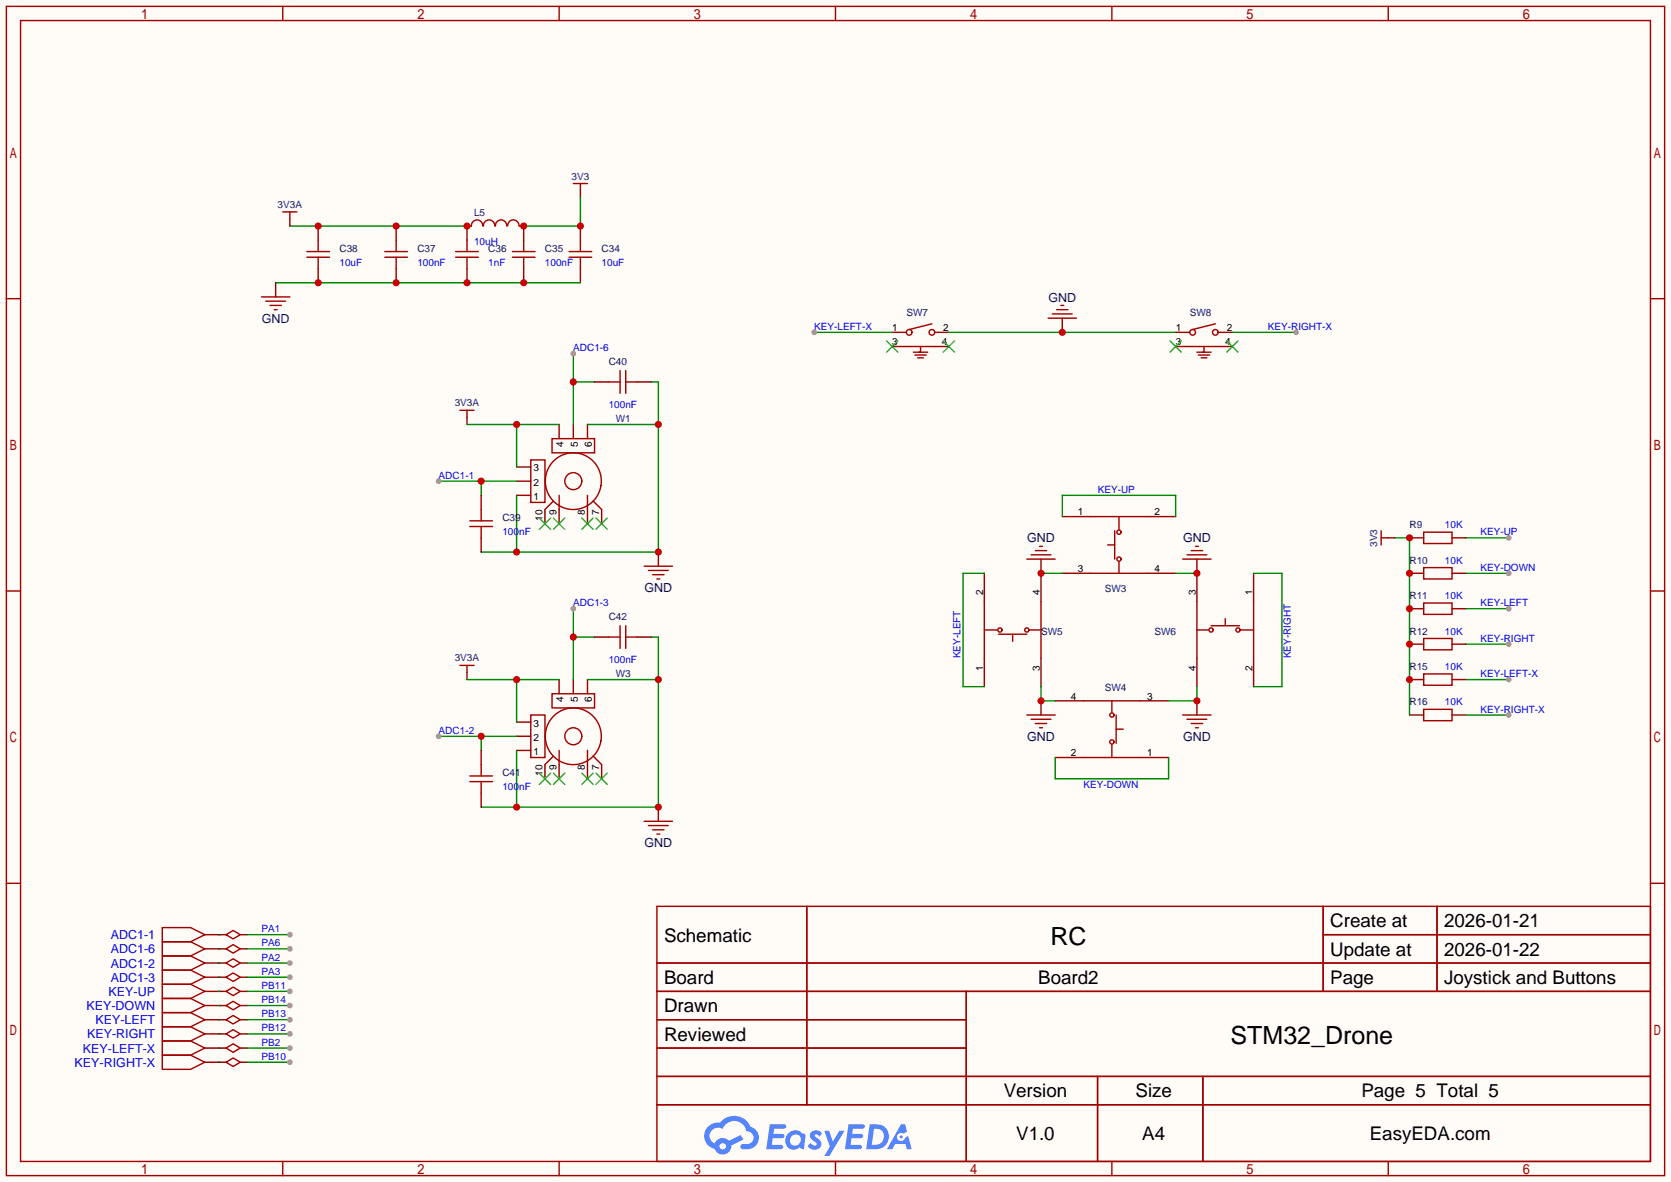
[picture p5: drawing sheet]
<svg xmlns="http://www.w3.org/2000/svg" width="299mm" height="212mm" viewBox="0 0 299 212" stroke-linecap="round" stroke-linejoin="round" font-family="sans-serif">
<path d="M0 0h299.5v211.8h-299.5z" fill="#fffcf7"/>
<g fill="none" stroke="#a10000" stroke-width=".25">
<path d="M1.1 1.1h297.2v209.6h-297.2zM3.7 3.7h292.1v204.5h-292.1zM50.7 1.1v2.6M100.2 1.1v2.6M149.7 1.1v2.6M199.3 1.1v2.6M248.8 1.1v2.6M1.1 53.5h2.6M295.8 53.5h2.5M1.1 105.9h2.6M295.8 105.9h2.5M1.1 158.3h2.6"/>
<path d="M295.8 158.3h2.5M117.7 162.4h178.1v45.8h-178.1zM117.7 172.6h178.1M117.7 177.7h178.1M144.6 162.4v35.6M173.2 177.7v30.5M237.1 162.4v15.3M237.1 167.5h58.7M257.5 162.4v15.3M117.7 182.8h55.5M117.7 192.9h178.1M117.7 187.8h55.5"/>
<path d="M117.7 198h178.1M196.7 192.9v15.3M215.6 192.9v15.3M50.7 208.2v2.5M100.2 208.2v2.5M149.7 208.2v2.5M199.3 208.2v2.5M248.8 208.2v2.5"/>
</g>
<g fill="#5487ff">
<path d="M145.5 202.8a1.3 1.3 0 0 1 1.8 .3l-.4 .6a.54 .54 0 0 0-.9-.2l.1 .2a1.58 1.58 0 0 1 1.1 1.6 1.43 1.43 0 0 1-2.5 .1l.5-.6a.64 .64 0 0 0 .5 .5 .64 .64 0 0 0 .7-.3l-.2-.2a1.6 1.6 0 0 1-1-1.6z"/>
<path d="M147.7 202.7h.9l.7 1.9 1.1-1.9h.9l-2.7 4.5h-.9l1-1.7z"/>
<path d="M138 201.5h1.6a1.31 1.31 0 0 1 1.2 .2 .4 .4 0 0 1-.3 .6h-1.8l-.1 .9h1.6a.4 .4 0 0 1 .4 .4 .4 .4 0 0 1-.4 .4h-1.7l-.2 1.2h.8a1.23 1.23 0 0 1 1.2 .2 .39 .39 0 0 1-.3 .6h-2.7z"/>
<path d="M152.1 201.5h1.6a1.32 1.32 0 0 1 1.3 .2 .39 .39 0 0 1-.4 .6h-1.7l-.2 .9h1.7a.4 .4 0 0 1 .3 .4 .4 .4 0 0 1-.4 .4h-1.7l-.2 1.2h.8a1.23 1.23 0 0 1 1.2 .2 .39 .39 0 0 1-.3 .6h-2.7z"/>
<path d="M161.5 201.5h.7l.4 1.3-.7 .4a.75 .75 0 0 0-1.1 .3 .75 .75 0 0 0 .5 1 .75 .75 0 0 0 .9-.6l.6-.3 .6 2.4h-.9l-.2-1h-1.9l-.5 1h-.9z"/>
<path d="M155.9 201.5l-.7 4.5h1.5a2.27 2.27 0 0 0 2.6-2.3 2.27 2.27 0 0 0-2.7-2.2zM156.6 202.3a1.5 1.5 0 0 1 1.8 1.5 1.5 1.5 0 0 1-1.9 1.4h-.3z"/>
<path d="M141.3 203.1a1.62 1.62 0 0 0-.4 2.1 1.62 1.62 0 0 0 2 .7l.4-.3 .3 .3 .5 .1 .3-2.5-.2-.3h-.4a1.58 1.58 0 0 0-2.5-.1zM141.9 203.6a.98 .98 0 0 1 1.5 .2 .98 .98 0 0 1-.6 1.5 .94 .94 0 0 1-1.2-.4 .94 .94 0 0 1 .3-1.3z"/>
<path d="M126.9 201.9a2.37 2.37 0 0 0 1.2 4 1.54 1.54 0 0 0 1.7 1 1.54 1.54 0 0 0 1.3-1.6l2.1-1.1-.5-.8-2 1.1a1.57 1.57 0 0 0-2.6 .4 1.5 1.5 0 0 1-.8-2.1 1.5 1.5 0 0 1 2.2-.5 2.23 2.23 0 0 1 2.3-1.4 2.23 2.23 0 0 1 2 1.8 1.16 1.16 0 0 1 1.2 1.1 1.16 1.16 0 0 1-1 1.3h-.7a.47 .47 0 0 0-.6 .3 .47 .47 0 0 0 .4 .6 2.23 2.23 0 0 0 2.3-.7 2.23 2.23 0 0 0 .4-2.3 2.16 2.16 0 0 0-1.3-1.1 3.2 3.2 0 0 0-5.4-.7l-1.2 .1zM129 205.4a.58 .58 0 0 1 1.1 0 .58 .58 0 0 1-1.1 0z"/>
<circle cx="161.5" cy="203.8" r=".28"/>
</g>
<g fill="none" stroke="#a10000" stroke-width=".25">
<path d="M98.9 78.6h7.7v2.6h-7.7zM95.1 82.4h2.6v7.6h-2.6zM99.2 89.8l-1.5 1.5M100.2 88.8v2.5M105.3 88.8v2.5M106.3 89.8l1.5 1.5M107.7 87a5 5 0 0 0-4.8-5.8 5 5 0 0 0-5.2 5.4 5 5 0 0 0 5.8 4.7l1.3-.4 1.2-.8a5.1 5.1 0 0 0 1.7-3.1"/>
<circle cx="102.7" cy="86.2" r="1.52"/>
</g>
<path d="M100.2 76.1v2.5M102.7 76.1v2.5M105.3 76.1v2.5M92.6 88.8h2.5M92.6 86.2h2.5M92.6 83.7h2.5M97.7 91.3v2.6M100.2 91.3v2.6M105.3 91.3v2.6M107.8 91.3v2.6" fill="none" stroke="#870000" stroke-width=".25"/>
<path d="M96.6 92.8l2.1 2.1M98.7 92.8l-2.1 2.1M99.2 92.8l2 2.1M101.2 92.8l-2 2.1M104.3 92.8l2 2.1M106.3 92.8l-2 2.1M106.8 92.8l2 2.1M108.8 92.8l-2 2.1" fill="none" stroke="#3c3" stroke-width=".25"/>
<path d="M102.7 63.4v12.7M102.7 68.5h3.9" fill="none" stroke="#008700" stroke-width=".25"/>
<circle cx="102.7" cy="68.5" r=".63" fill="#c00"/>
<circle cx="102.7" cy="63.4" r=".51" fill="#999"/>
<path d="M78.6 86.2h14M86.2 86.2v2.6" fill="none" stroke="#008700" stroke-width=".25"/>
<circle cx="86.2" cy="86.2" r=".63" fill="#c00"/>
<circle cx="78.6" cy="86.2" r=".51" fill="#999"/>
<path d="M118 98.9v2.6" fill="none" stroke="#870000" stroke-width=".25"/>
<path d="M115.4 101.5h5.1M116.2 102.2h3.6M117 103h2M117.7 103.8h.5" fill="none" stroke="#a10000" stroke-width=".25"/>
<path d="M105.3 76.1h12.7M116.7 68.5h1.3v30.4h-31.8M92.6 88.8v10.1" fill="none" stroke="#008700" stroke-width=".25"/>
<g fill="#c00">
<circle cx="92.6" cy="98.9" r=".63"/>
<circle cx="118" cy="98.9" r=".63"/>
<circle cx="118" cy="76.1" r=".63"/>
</g>
<path d="M104 34.2v1.2M57 40.5v2.6M57 48.1v2.6M71 40.5v2.6M71 48.1v2.6M83.7 48.1v2.6M84.5 40.5h-.8v2.6M93.1 40.5h.8v2.6M93.9 48.1v2.6M104 40.5v2.6M104 48.1v2.6" fill="none" stroke="#870000" stroke-width=".25"/>
<g fill="none" stroke="#a10000" stroke-width=".25">
<path d="M102.7 32.9h2.6M104 32.9v1.3M55 45.1h4.1M55 46.1h4.1M57 43.1v2M57 46.1v2M69 45.1h4M69 46.1h4M71 43.1v2M71 46.1v2M81.7 45.1h4M81.7 46.1h4"/>
<path d="M83.7 43.1v2M83.7 46.1v2M84.5 40.5a1.01 1.01 0 0 1 1-1.1 1.01 1.01 0 0 1 1 1.1M86.6 40.5a1.01 1.01 0 0 1 1.1-1.1 1.01 1.01 0 0 1 1 1.1M88.8 40.5a1.01 1.01 0 0 1 1-1.1 1.01 1.01 0 0 1 1 1.1M91 40.5a1.01 1.01 0 0 1 1-1.1 1.01 1.01 0 0 1 1 1.1M91.8 45.1h4.1M91.8 46.1h4.1M93.9 43.1v2M93.9 46.1v2M102 45.1h4M102 46.1h4"/>
<path d="M104 43.1v2M104 46.1v2"/>
</g>
<path d="M51.9 40.5h31.8" fill="none" stroke="#008700" stroke-width=".25"/>
<g fill="#c00">
<circle cx="71" cy="40.5" r=".63"/>
<circle cx="83.7" cy="40.5" r=".63"/>
<circle cx="57" cy="40.5" r=".63"/>
</g>
<path d="M104 35.4v5.1h-10.1" fill="none" stroke="#008700" stroke-width=".25"/>
<g fill="#c00">
<circle cx="104" cy="40.5" r=".63"/>
<circle cx="93.9" cy="40.5" r=".63"/>
</g>
<path d="M49.4 50.7h54.6" fill="none" stroke="#008700" stroke-width=".25"/>
<g fill="#c00">
<circle cx="93.9" cy="50.7" r=".63"/>
<circle cx="83.7" cy="50.7" r=".63"/>
<circle cx="71" cy="50.7" r=".63"/>
<circle cx="57" cy="50.7" r=".63"/>
</g>
<path d="M51.9 39.2v1.3M49.4 50.7v2.5M83.7 74.8v1.3" fill="none" stroke="#870000" stroke-width=".25"/>
<path d="M50.7 38h2.5M51.9 38v1.2M46.9 53.2h5M47.6 54h3.6M48.4 54.7h2M49.1 55.5h.6M82.4 73.5h2.6M83.7 73.5v1.3" fill="none" stroke="#a10000" stroke-width=".25"/>
<path d="M83.7 76.1h16.5M92.6 76.1v7.6" fill="none" stroke="#008700" stroke-width=".25"/>
<circle cx="92.6" cy="76.1" r=".63" fill="#c00"/>
<g fill="none" stroke="#870000" stroke-width=".25">
<path d="M106.6 68.5h2.5M114.2 68.5h2.5M86.2 88.8v2.5M86.2 96.4v2.5M92.6 134.5h2.5M92.6 132h2.5M92.6 129.4h2.5M97.7 137v2.6M100.2 121.8v2.5M100.2 137v2.6M102.7 121.8v2.5M105.3 121.8v2.5"/>
<path d="M105.3 137v2.6M107.8 137v2.6"/>
</g>
<g fill="none" stroke="#a10000" stroke-width=".25">
<path d="M109.1 68.5h2M111.1 66.4v4.1M112.1 68.5h2.1M112.1 66.4v4.1M84.2 93.3h4.1M84.2 94.4h4.1M86.2 91.3v2M86.2 94.4v2M95.1 128.1h2.6v7.7h-2.6zM98.9 124.3h7.7v2.6h-7.7zM99.2 135.5l-1.5 1.5M100.2 134.5v2.5"/>
<path d="M105.3 134.5v2.5M106.3 135.5l1.5 1.5"/>
<circle cx="102.7" cy="132" r="5"/>
<circle cx="102.7" cy="132" r="1.52"/>
</g>
<path d="M96.6 138.6l2.1 2M98.7 138.6l-2.1 2M99.2 138.6l2 2M101.2 138.6l-2 2M104.3 138.6l2 2M106.3 138.6l-2 2M106.8 138.6l2 2M108.8 138.6l-2 2" fill="none" stroke="#3c3" stroke-width=".25"/>
<path d="M102.7 109.1v12.7M102.7 114.2h3.9" fill="none" stroke="#008700" stroke-width=".25"/>
<circle cx="102.7" cy="114.2" r=".63" fill="#c00"/>
<circle cx="102.7" cy="109.1" r=".51" fill="#999"/>
<path d="M78.6 132h14M86.2 132v2.5" fill="none" stroke="#008700" stroke-width=".25"/>
<circle cx="86.2" cy="132" r=".63" fill="#c00"/>
<circle cx="78.6" cy="132" r=".51" fill="#999"/>
<path d="M118 144.7v2.5" fill="none" stroke="#870000" stroke-width=".25"/>
<path d="M115.4 147.2h5.1M116.2 148h3.6M117 148.7h2M117.7 149.5h.5" fill="none" stroke="#a10000" stroke-width=".25"/>
<path d="M116.7 114.2h1.3v30.5h-31.8M92.6 134.5v10.2M105.3 121.8h12.7" fill="none" stroke="#008700" stroke-width=".25"/>
<g fill="#c00">
<circle cx="92.6" cy="144.7" r=".63"/>
<circle cx="118" cy="144.7" r=".63"/>
<circle cx="118" cy="121.8" r=".63"/>
</g>
<path d="M83.7 120.5v1.3" fill="none" stroke="#870000" stroke-width=".25"/>
<path d="M82.4 119.3h2.6M83.7 119.3v1.2" fill="none" stroke="#a10000" stroke-width=".25"/>
<path d="M83.7 121.8h16.5M92.6 121.8v7.6" fill="none" stroke="#008700" stroke-width=".25"/>
<circle cx="92.6" cy="121.8" r=".63" fill="#c00"/>
<g fill="none" stroke="#870000" stroke-width=".25">
<path d="M159.9 59.6h2.5M167.5 59.6h2.6M210.7 59.6h2.5M218.3 59.6h2.6M159.9 62.1h2.5M167.5 62.1h2.6M210.7 62.1h2.5M218.3 62.1h2.6M190.4 92.6h5.1M205.6 92.6h5.1M106.6 114.2h2.5M114.2 114.2h2.5"/>
<path d="M176.4 102.7v5.1M176.4 118v5.1M186.6 102.7v5.1M186.6 118v5.1M190.4 102.7h5.1M205.6 102.7h5.1M214.5 102.7v5.1M214.5 118v5.1M224.7 102.7v5.1M224.7 118v5.1M86.2 134.5v2.5M189.1 125.6h5.1"/>
<path d="M189.1 135.8h5.1M204.3 125.6h5.1M204.3 135.8h5.1M86.2 142.1v2.6"/>
</g>
<g fill="none" stroke="#a10000" stroke-width=".25">
<path d="M167 58l-4.1 1.1M217.8 58l-4.1 1.1M162.4 62.1h5.1M163.7 63.1h2.5M164 63.6h2M164.5 64.1h1M165 62.1v1h-.3M213.2 62.1h5.1M214.5 63.1h2.5M214.8 63.6h2M215.3 64.1h1M215.8 62.1v1h-.3"/>
<path d="M195.5 92.6h10.1M198.5 97.7h1.3M199.8 95.1v5.1M200.5 92.6v2.3M109.1 114.2h2M111.1 112.1v4.1M112.1 114.2h2.1M112.1 112.1v4.1M176.4 107.8v10.2M176.4 112.9h2.3M178.9 113.7h5.1M181.5 113.7v1.2"/>
<path d="M184.5 112.9h2.1M186.6 107.8v10.2M195.5 102.7h10.1M200.5 100.7v2M214.5 112.9h2M214.5 107.8v10.2M217 112.1h5.1M219.6 110.9v1.2M222.4 112.9h2.3M224.7 107.8v10.2M84.2 139.1h4.1M86.2 137v2.1"/>
<path d="M194.2 125.6h10.1M194.2 135.8h10.1M199.3 125.6v2M199.3 133.5v2.3M200 128.1v5.1M200 130.7h1.3M84.2 140.1h4.1M86.2 140.1v2"/>
<circle cx="162.9" cy="59.6" r=".51"/>
<circle cx="167" cy="59.6" r=".51"/>
<circle cx="213.7" cy="59.6" r=".51"/>
<circle cx="217.8" cy="59.6" r=".51"/>
<circle cx="200.5" cy="95.4" r=".38"/>
<circle cx="179.2" cy="112.9" r=".38"/>
<circle cx="184" cy="112.9" r=".38"/>
<circle cx="200.5" cy="100.2" r=".38"/>
<circle cx="217" cy="112.9" r=".38"/>
<circle cx="221.9" cy="112.9" r=".38"/>
<circle cx="199.3" cy="128.1" r=".38"/>
<circle cx="199.3" cy="133" r=".38"/>
</g>
<path d="M158.9 61.1l2 2M160.9 61.1l-2 2M169 61.1l2.1 2M171.1 61.1l-2.1 2M209.7 61.1l2 2M211.7 61.1l-2 2M219.8 61.1l2.1 2M221.9 61.1l-2.1 2" fill="none" stroke="#3c3" stroke-width=".25"/>
<path d="M145.9 59.6h14" fill="none" stroke="#008700" stroke-width=".25"/>
<circle cx="145.9" cy="59.6" r=".51" fill="#999"/>
<path d="M220.9 59.6h11.4" fill="none" stroke="#008700" stroke-width=".25"/>
<circle cx="232.3" cy="59.6" r=".51" fill="#999"/>
<path d="M170.1 59.6h40.6" fill="none" stroke="#008700" stroke-width=".25"/>
<path d="M190.4 57v2.6" fill="none" stroke="#870000" stroke-width=".25"/>
<circle cx="190.4" cy="59.6" r=".63" fill="#c00"/>
<path d="M187.8 57h5.1M188.6 56.3h3.6M189.4 55.5h2M190.1 54.7h.5" fill="none" stroke="#a10000" stroke-width=".25"/>
<path d="M190.4 92.6v-3.8h20.3v3.8M176.4 102.7h-3.8v20.4h3.8M186.6 102.7h3.8M210.7 102.7h3.8M224.7 102.7h5v20.4h-5M186.6 123.1v2.5h2.5M189.1 135.8v3.8h20.3v-3.8M214.5 123.1v2.5h-5.1" fill="none" stroke="#008700" stroke-width=".25"/>
<path d="M214.5 125.6v2.5" fill="none" stroke="#870000" stroke-width=".25"/>
<circle cx="214.5" cy="125.6" r=".63" fill="#c00"/>
<path d="M247.5 95.1v2.6M247.5 96.4h1.3M255.1 95.4h5.1v2h-5.1zM255.1 101.7h5.1v2.1h-5.1zM255.1 108.1h5.1v2h-5.1zM255.1 114.4h5.1v2.1h-5.1zM212 128.1h5M212.7 128.9h3.6M213.5 129.7h2M214.2 130.4h.6M255.1 120.8h5.1v2h-5.1zM255.1 127.1h5.1v2.1h-5.1z" fill="none" stroke="#a10000" stroke-width=".25"/>
<g fill="none" stroke="#870000" stroke-width=".25">
<path d="M248.8 96.4h1.3M252.6 96.4h2.5M260.2 96.4h2.6M252.6 102.7h2.5M252.6 109.1h2.5M252.6 115.4h2.5M260.2 102.7h2.6M260.2 109.1h2.6M260.2 115.4h2.6M252.6 121.8h2.5M252.6 128.1h2.5M260.2 121.8h2.6"/>
<path d="M260.2 128.1h2.6"/>
</g>
<path d="M250.1 96.4h2.5v31.7" fill="none" stroke="#008700" stroke-width=".25"/>
<g fill="#c00">
<circle cx="252.6" cy="96.4" r=".63"/>
<circle cx="252.6" cy="102.7" r=".63"/>
<circle cx="252.6" cy="109.1" r=".63"/>
<circle cx="252.6" cy="115.4" r=".63"/>
<circle cx="252.6" cy="121.8" r=".63"/>
</g>
<path d="M262.8 96.4h7.6" fill="none" stroke="#008700" stroke-width=".25"/>
<circle cx="270.4" cy="96.4" r=".51" fill="#999"/>
<path d="M262.8 102.7h7.6" fill="none" stroke="#008700" stroke-width=".25"/>
<circle cx="270.4" cy="102.7" r=".51" fill="#999"/>
<path d="M262.8 109.1h7.6" fill="none" stroke="#008700" stroke-width=".25"/>
<circle cx="270.4" cy="109.1" r=".51" fill="#999"/>
<path d="M262.8 115.4h7.6" fill="none" stroke="#008700" stroke-width=".25"/>
<circle cx="270.4" cy="115.4" r=".51" fill="#999"/>
<path d="M262.8 128.1h7.6" fill="none" stroke="#008700" stroke-width=".25"/>
<circle cx="270.4" cy="128.1" r=".51" fill="#999"/>
<path d="M262.8 121.8h7.6" fill="none" stroke="#008700" stroke-width=".25"/>
<circle cx="270.4" cy="121.8" r=".51" fill="#999"/>
<g fill="none" stroke="#870000" stroke-width=".25">
<path d="M36.7 167.5h3.8M36.7 170.1h3.8M36.7 172.6h3.8M36.7 175.1h3.8M36.7 177.7h3.8M43.1 167.5h1.2M43.1 170.1h1.2M43.1 172.6h1.2M43.1 175.1h1.2M43.1 177.7h1.2M36.7 180.2h3.8M36.7 182.8h3.8"/>
<path d="M36.7 185.3h3.8M36.7 190.4h3.8M36.7 187.8h3.8M43.1 180.2h1.2M43.1 182.8h1.2M43.1 185.3h1.2M43.1 190.4h1.2M43.1 187.8h1.2"/>
</g>
<g fill="none" stroke="#a10000" stroke-width=".25">
<path d="M29.1 166.2h5.1l2.5 1.3-2.5 1.3h-5.1zM29.1 168.8h5.1l2.5 1.3-2.5 1.2h-5.1zM29.1 171.3h5.1l2.5 1.3-2.5 1.3h-5.1zM29.1 173.9h5.1l2.5 1.2-2.5 1.3h-5.1zM29.1 176.4h5.1l2.5 1.3-2.5 1.2h-5.1zM29.1 178.9h5.1l2.5 1.3-2.5 1.3h-5.1zM40.5 167.5l1.3-.7 1.3 .7-1.3 .8zM40.5 170.1l1.3-.8 1.3 .8-1.3 .7zM40.5 172.6l1.3-.8 1.3 .8-1.3 .8zM40.5 175.1l1.3-.7 1.3 .7-1.3 .8zM40.5 177.7l1.3-.8 1.3 .8-1.3 .7zM29.1 181.5h5.1l2.5 1.3-2.5 1.2h-5.1z"/>
<path d="M29.1 184h5.1l2.5 1.3-2.5 1.3h-5.1zM29.1 189.1h5.1l2.5 1.3-2.5 1.2h-5.1zM29.1 186.6h5.1l2.5 1.2-2.5 1.3h-5.1zM40.5 180.2l1.3-.7 1.3 .7-1.3 .8zM40.5 182.8l1.3-.8 1.3 .8-1.3 .7zM40.5 185.3l1.3-.8 1.3 .8-1.3 .8zM40.5 187.8l1.3-.7 1.3 .7-1.3 .8zM40.5 190.4l1.3-.8 1.3 .8-1.3 .7z"/>
</g>
<path d="M39.2 167.5h.1M39.2 170.1h.1M39.2 172.6h.1M39.2 175.1h.1M39.2 177.7h.1M44.3 167.5h7.6M39.2 180.2h.1M39.2 182.8h.1M39.2 185.3h.1M39.2 190.4h.1M39.2 187.8h.1" fill="none" stroke="#008700" stroke-width=".25"/>
<circle cx="51.9" cy="167.5" r=".51" fill="#999"/>
<path d="M44.3 172.6h7.6" fill="none" stroke="#008700" stroke-width=".25"/>
<circle cx="51.9" cy="172.6" r=".51" fill="#999"/>
<path d="M44.3 175.1h7.6" fill="none" stroke="#008700" stroke-width=".25"/>
<circle cx="51.9" cy="175.1" r=".51" fill="#999"/>
<path d="M44.3 170.1h7.6" fill="none" stroke="#008700" stroke-width=".25"/>
<circle cx="51.9" cy="170.1" r=".51" fill="#999"/>
<path d="M44.3 177.7h7.6" fill="none" stroke="#008700" stroke-width=".25"/>
<circle cx="51.9" cy="177.7" r=".51" fill="#999"/>
<path d="M44.3 180.2h7.6" fill="none" stroke="#008700" stroke-width=".25"/>
<circle cx="51.9" cy="180.2" r=".51" fill="#999"/>
<path d="M44.3 182.8h7.6" fill="none" stroke="#008700" stroke-width=".25"/>
<circle cx="51.9" cy="182.8" r=".51" fill="#999"/>
<path d="M44.3 185.3h7.6" fill="none" stroke="#008700" stroke-width=".25"/>
<circle cx="51.9" cy="185.3" r=".51" fill="#999"/>
<path d="M44.3 187.8h7.6" fill="none" stroke="#008700" stroke-width=".25"/>
<circle cx="51.9" cy="187.8" r=".51" fill="#999"/>
<path d="M44.3 190.4h7.6" fill="none" stroke="#008700" stroke-width=".25"/>
<circle cx="51.9" cy="190.4" r=".51" fill="#999"/>
<path d="M186.6 125.6v2.5" fill="none" stroke="#870000" stroke-width=".25"/>
<circle cx="186.6" cy="125.6" r=".63" fill="#c00"/>
<path d="M184 128.1h5.1M184.8 128.9h3.5M185.5 129.7h2.1M186.3 130.4h.5" fill="none" stroke="#a10000" stroke-width=".25"/>
<path d="M186.6 100.2v2.5" fill="none" stroke="#870000" stroke-width=".25"/>
<circle cx="186.6" cy="102.7" r=".63" fill="#c00"/>
<path d="M184.8 99.4h3.5M185.5 98.7h2.1M186.3 97.9h.5M184 100.2h5.1" fill="none" stroke="#a10000" stroke-width=".25"/>
<path d="M214.5 100.2v2.5" fill="none" stroke="#870000" stroke-width=".25"/>
<circle cx="214.5" cy="102.7" r=".63" fill="#c00"/>
<path d="M212.7 99.4h3.6M213.5 98.7h2M214.2 97.9h.6M212 100.2h5" fill="none" stroke="#a10000" stroke-width=".25"/>
<g font-size="4.5">
<text x="188.3" y="169.3">RC</text>
<text x="220.5" y="187.1">STM32_Drone</text>
</g>
<g font-size="3.4">
<text x="238.4" y="166.2">Create at</text>
<text x="258.8" y="166.2">2026-01-21</text>
<text x="119" y="168.7">Schematic</text>
<text x="238.4" y="171.3">Update at</text>
<text x="258.8" y="171.3">2026-01-22</text>
<text x="119" y="176.4">Board</text>
<text x="186.1" y="176.4">Board2</text>
<text x="238.4" y="176.4">Page</text>
<text x="258.8" y="176.4">Joystick and Buttons</text>
<text x="119" y="181.4">Drawn</text>
<text x="119" y="186.5">Reviewed</text>
<text x="179.9" y="196.7">Version</text>
<text x="203.5" y="196.7">Size</text>
<text x="244" y="196.7">Page 5 Total 5</text>
<text x="182.1" y="204.3">V1.0</text>
<text x="204.7" y="204.3">A4</text>
<text x="245.5" y="204.3">EasyEDA.com</text>
</g>
<g font-size="2.2" fill="#000080">
<text x="46.9" y="57.8">GND</text>
<text x="187.9" y="54">GND</text>
<text x="184.1" y="97.2">GND</text>
<text x="212" y="97.2">GND</text>
<text x="115.5" y="106.1">GND</text>
<text x="184.1" y="132.8">GND</text>
<text x="212" y="132.8">GND</text>
<text x="115.5" y="151.8">GND</text>
</g>
<g font-size="2.2" fill="#00f">
<text x="19.8" y="168.3">ADC1-1</text>
<text x="19.8" y="170.9">ADC1-6</text>
<text x="19.8" y="173.4">ADC1-2</text>
<text x="19.5" y="178.5">KEY-UP</text>
<text x="19.8" y="176">ADC1-3</text>
<text x="15.5" y="181">KEY-DOWN</text>
<text x="17.1" y="183.6">KEY-LEFT</text>
<text x="13.4" y="191.2">KEY-RIGHT-X</text>
<text x="14.9" y="188.7">KEY-LEFT-X</text>
<text x="15.6" y="186.1">KEY-RIGHT</text>
</g>
<g font-size="1.8" fill="#000080">
<text x="102.4" y="32.2">3V3</text>
<text x="49.7" y="37.3">3V3A</text>
<text x="85" y="38.8">L5</text>
<text x="60.8" y="45.1">C38</text>
<text x="74.8" y="45.1">C37</text>
<text x="87.5" y="45.1">C36</text>
<text x="97.7" y="45.1">C35</text>
<text x="107.8" y="45.1">C34</text>
<text x="162.4" y="56.6">SW7</text>
<text x="213.2" y="56.6">SW8</text>
<text x="109.1" y="65.5">C40</text>
<text x="81.5" y="72.8">3V3A</text>
<text x="110.4" y="75.6">W1</text>
<text x="90" y="93.4">C39</text>
<text x="252.6" y="94.7">R9</text>
<text x="246.8" y="98" transform="rotate(-90 246.8 98)">3V3</text>
<text x="252.6" y="101">R10</text>
<text x="198" y="106.1">SW3</text>
<text x="252.6" y="107.4">R11</text>
<text x="109.1" y="111.2">C42</text>
<text x="186.6" y="113.7">SW5</text>
<text x="206.9" y="113.7">SW6</text>
<text x="252.6" y="113.7">R12</text>
<text x="81.5" y="118.6">3V3A</text>
<text x="110.4" y="121.3">W3</text>
<text x="198" y="123.9">SW4</text>
<text x="252.6" y="120.1">R15</text>
<text x="252.6" y="126.4">R16</text>
<text x="90" y="139.1">C41</text>
</g>
<g font-size="1.8" fill="#00f">
<text x="60.8" y="47.7">10uF</text>
<text x="74.8" y="47.7">100nF</text>
<text x="85" y="43.9">10uH</text>
<text x="87.5" y="47.7">1nF</text>
<text x="97.7" y="47.7">100nF</text>
<text x="107.8" y="47.7">10uF</text>
<text x="145.9" y="59.1">KEY-LEFT-X</text>
<text x="227.2" y="59.1">KEY-RIGHT-X</text>
<text x="102.7" y="62.9">ADC1-6</text>
<text x="109.1" y="73.1">100nF</text>
<text x="78.6" y="85.8">ADC1-1</text>
<text x="196.7" y="88.3">KEY-UP</text>
<text x="90" y="95.9">100nF</text>
<text x="259" y="94.7">10K</text>
<text x="265.3" y="95.9">KEY-UP</text>
<text x="259" y="101">10K</text>
<text x="259" y="107.4">10K</text>
<text x="265.3" y="102.3">KEY-DOWN</text>
<text x="102.7" y="108.6">ADC1-3</text>
<text x="259" y="113.7">10K</text>
<text x="265.3" y="108.6">KEY-LEFT</text>
<text x="109.1" y="118.8">100nF</text>
<text x="172.1" y="118" transform="rotate(-90 172.1 118)">KEY-LEFT</text>
<text x="231.3" y="118" transform="rotate(-90 231.3 118)">KEY-RIGHT</text>
<text x="265.3" y="115">KEY-RIGHT</text>
<text x="259" y="120.1">10K</text>
<text x="265.3" y="121.3">KEY-LEFT-X</text>
<text x="78.6" y="131.5">ADC1-2</text>
<text x="259" y="126.4">10K</text>
<text x="265.3" y="127.7">KEY-RIGHT-X</text>
<text x="90" y="141.7">100nF</text>
<text x="194.2" y="141.2">KEY-DOWN</text>
<text x="46.9" y="167.1">PA1</text>
<text x="46.9" y="172.1">PA2</text>
<text x="46.9" y="169.6">PA6</text>
<text x="46.9" y="174.7">PA3</text>
<text x="46.9" y="177.2">PB11</text>
<text x="46.9" y="179.8">PB14</text>
<text x="46.9" y="182.3">PB13</text>
<text x="46.9" y="184.8">PB12</text>
<text x="46.9" y="187.4">PB2</text>
<text x="46.9" y="189.9">PB10</text>
</g>
<g font-size="1.8">
<text x="159.9" y="59.3">1</text>
<text x="169" y="59.3">2</text>
<text x="210.7" y="59.3">1</text>
<text x="219.8" y="59.3">2</text>
<text x="159.9" y="61.9">3</text>
<text x="168.8" y="61.9">4</text>
<text x="210.7" y="61.9">3</text>
<text x="219.6" y="61.9">4</text>
<text x="101" y="80.1" transform="rotate(-90 101 80.1)">4</text>
<text x="103.5" y="80.1" transform="rotate(-90 103.5 80.1)">5</text>
<text x="106.1" y="80.1" transform="rotate(-90 106.1 80.1)">6</text>
<text x="95.6" y="89.6">1</text>
<text x="95.6" y="87">2</text>
<text x="95.6" y="84.5">3</text>
<text x="97.2" y="93.3" transform="rotate(-90 97.2 93.3)">10</text>
<text x="99.8" y="92.3" transform="rotate(-90 99.8 92.3)">9</text>
<text x="104.8" y="92.3" transform="rotate(-90 104.8 92.3)">8</text>
<text x="107.4" y="92.3" transform="rotate(-90 107.4 92.3)">7</text>
<text x="193.2" y="92.4">1</text>
<text x="206.9" y="92.4">2</text>
<text x="176.2" y="106.6" transform="rotate(-90 176.2 106.6)">2</text>
<text x="186.3" y="106.6" transform="rotate(-90 186.3 106.6)">4</text>
<text x="193.2" y="102.5">3</text>
<text x="206.9" y="102.5">4</text>
<text x="214.3" y="106.6" transform="rotate(-90 214.3 106.6)">3</text>
<text x="224.4" y="106.6" transform="rotate(-90 224.4 106.6)">1</text>
<text x="101" y="125.8" transform="rotate(-90 101 125.8)">4</text>
<text x="103.5" y="125.8" transform="rotate(-90 103.5 125.8)">5</text>
<text x="106.1" y="125.8" transform="rotate(-90 106.1 125.8)">6</text>
<text x="176.2" y="120.3" transform="rotate(-90 176.2 120.3)">1</text>
<text x="186.3" y="120.3" transform="rotate(-90 186.3 120.3)">3</text>
<text x="191.9" y="125.4">4</text>
<text x="205.6" y="125.4">3</text>
<text x="214.3" y="120.3" transform="rotate(-90 214.3 120.3)">4</text>
<text x="224.4" y="120.3" transform="rotate(-90 224.4 120.3)">2</text>
<text x="95.6" y="130.2">3</text>
<text x="95.6" y="135.3">1</text>
<text x="95.6" y="132.8">2</text>
<text x="191.9" y="135.5">2</text>
<text x="205.6" y="135.5">1</text>
<text x="97.2" y="139" transform="rotate(-90 97.2 139)">10</text>
<text x="99.8" y="138" transform="rotate(-90 99.8 138)">9</text>
<text x="104.8" y="138" transform="rotate(-90 104.8 138)">8</text>
<text x="107.4" y="138" transform="rotate(-90 107.4 138)">7</text>
</g>
</svg>
